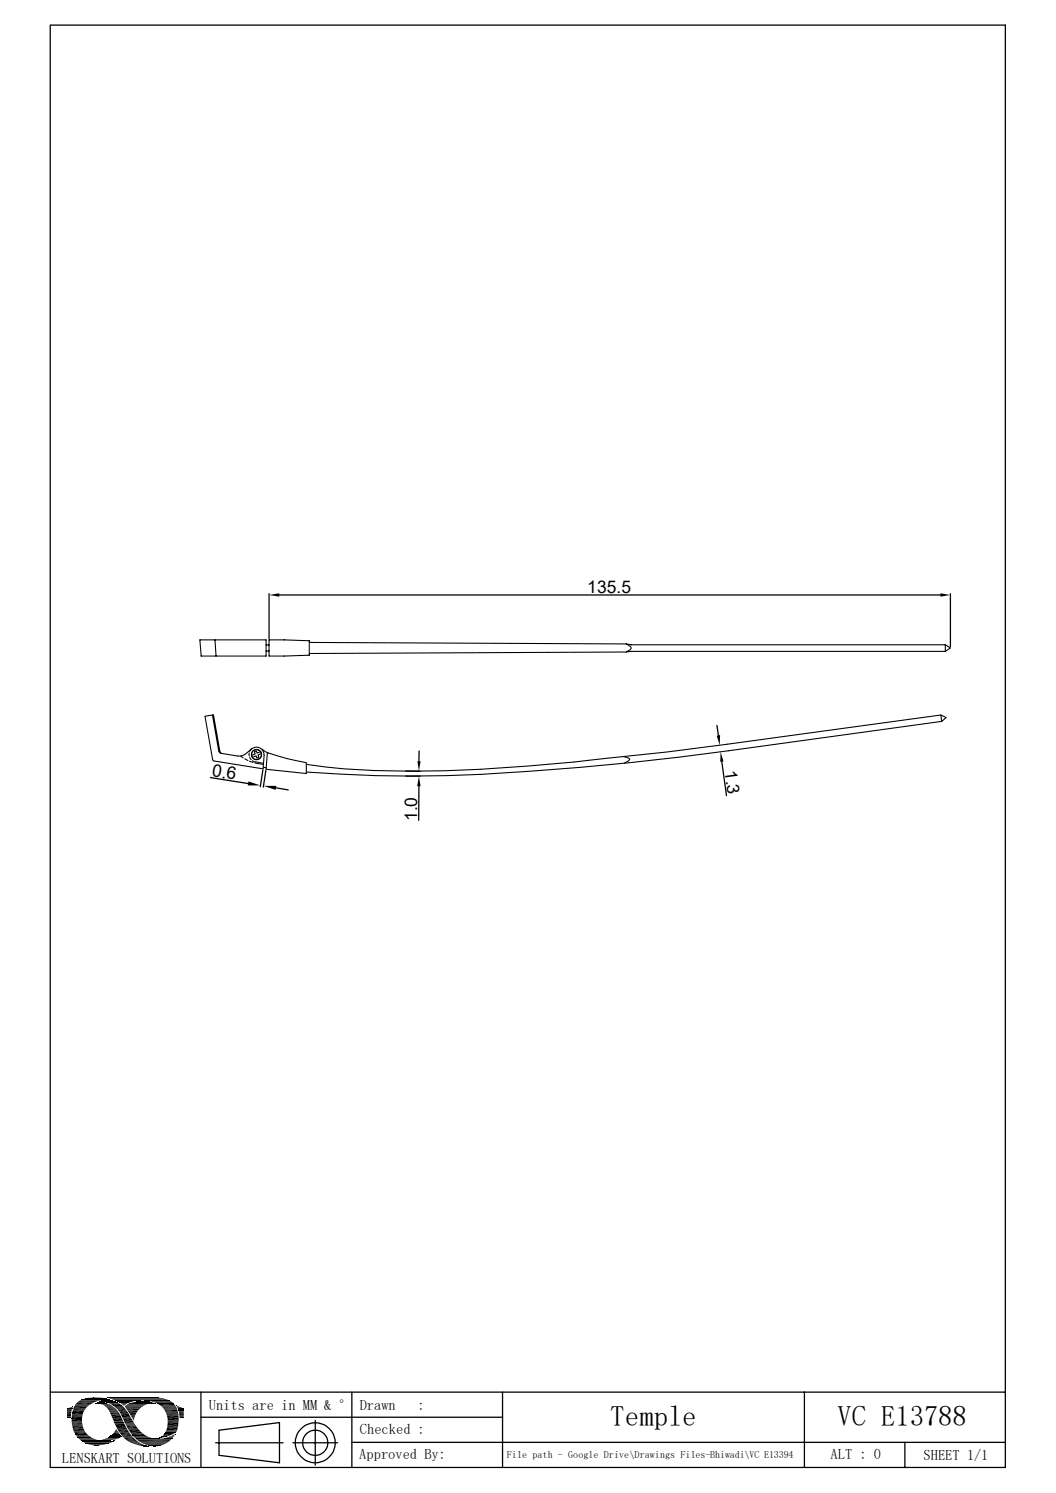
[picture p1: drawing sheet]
<svg xmlns="http://www.w3.org/2000/svg" width="210mm" height="297mm" viewBox="0 0 210 297" stroke-linecap="round" stroke-linejoin="round" font-family="sans-serif">
<g fill="none" stroke="#000" stroke-width=".21">
<path d="M39.8 127.3h13.1v3.2h-12.9zM42.8 127.3l.2 3.2M52.9 129.5h.6M52.9 128.3h.6M53.5 127.3l8 .2v2.8l-8 .2zM61.5 127.8l63 .3M124.5 128.1a1.15 1.15 0 0 1 1 .9l-1 .7 1-.1h62.5M124.5 129.7l-63 .3M124.5 128.1l1 .2h62.5M188 128.3v1.3M188 128.3l1 .6-1 .7M42.2 142.2l-1.4 .3 1.6 8.8 9.9 1.7 .2-2.8"/>
<path d="M42.2 142.2h.3l1.3 7.3 .4 .4M42.2 142.2l1.3 7.3M43.6 149.5l.3 .4 3.4 .5M47.8 150.4l.5 .3M48.7 151l.6 .3M49.6 149.8v.6M49.6 151.4l.7 .3M49.7 150.7l.3 .4M50 149a1.5 1.5 0 0 1 1.7-.2 1.5 1.5 0 0 1 .8 1.4M50 149l-.3 .5M50 149l-1.4 1.1-.8 .3h-.5M50.2 151.3l.9 .3"/>
<path d="M50.6 149.6l.2 .4-.8 .3M50.7 151.8l.7 .1M50.9 149.4l-.3 .2M51 149.4l.1 .4 .8-.3M51.2 151.6l.3 .1M51.6 151.9l.2 .1M51.7 151.7l.3 .1M51.9 152h.2M52 149.9l-.7 .3 .2 .4-.2 .1-.2 .1-.2-.4-.7 .3M52.2 149.1l1.1 .7M52.2 151.8h.2M52.2 152.1h.2"/>
<path d="M52.4 152.7h.6M53.2 149.8l-.3 3.2 8 .9v-2.2a47.2 47.2 0 0 1-7.6-1.9M124 150.5a1.09 1.09 0 0 1 1.2 .6l-1 .7M187.1 142.2l1.1 .5-.9 .8zM187.1 142.2l-42.4 5.8-12.1 1.6-12.2 1.3a358.9 358.9 0 0 1-38.9 2.5 123.9 123.9 0 0 1-20.6-1.3M187.3 143.5l-42.4 5.9a567.8 567.8 0 0 1-56.2 4.9 268.4 268.4 0 0 1-27.8-.7M14.9 279.5h3M15.5 278.8h3.9M32.2 279.9h2.9M14.3 281.7h2.1M14.5 280.4h2.5M15.2 285.7h2.7"/>
<path d="M24 285.4h2.1M24.4 285.9h2.1M24.9 286.4h2.1M25.1 286.6h2.2M25.4 284.2h2.2M33 281.1h2.4M33.4 282.9h2.1"/>
<circle cx="51" cy="150.1" r=".98"/>
<circle cx="51" cy="150.1" r="1.02"/>
</g>
<g fill="none" stroke="#000" stroke-width=".25">
<path d="M10 5h189.9v286.9h-189.9zM53.5 118.1v9M55.5 118.4h131.5M189 118.1v10.6M41.9 154.7l7.4 1.2M52.3 153.2l-.5 3.3M52.9 153.3l-.5 3.3M54.9 156.7l2.4 .4M80.7 153.4h2.9M80.7 154.4h2.9M83.3 156.4v6.8M83.4 149.4l-.1 2"/>
<path d="M142.6 144.3l.3 2M143.6 151.6l.9 6.7M10 276.9h189.9M14.7 279.7h2.9M40 276.9v15M70 276.9v15M99.9 276.9v15M160 276.9v15M14.3 281.5h2.1M14.3 283.3h2.1M14.7 284.9h2.4M15 285.5h2.6"/>
<path d="M24.6 286.1h2.2M24.9 280.1h3.2M25.1 283.8h2.1M25.3 284h2.1M26.1 285.4h2.7M27.2 286.5h6.8M33.1 281.3h2.4M33.4 282.7h2.1M40 281.9h59.9M42.9 287h13.4M43.6 284.5l12-1.5v8l-12-1.5zM58.3 287h8.8"/>
<path d="M62.7 282.6v8.9M70 286.9h129.9M180 286.9v5"/>
<circle cx="62.7" cy="287" r="2.51"/>
<circle cx="62.7" cy="287" r="4"/>
</g>
<g fill="#000">
<path d="M53.5 118.4l2-.4v.7zM187 118l2 .4-2 .3zM49.4 155.4l2.4 .9h-2.5zM52.4 156.3h2.5l-.1 .8zM83.3 154.4l.4 2h-.7zM83 151.4h.7l-.4 2zM142.5 146.3l.7-.1-.1 2.1zM143.3 149.6l.6 1.9-.6 .1zM14.3 279.9h.1zM13.8 280l.5-.1 .1 .1zM14.3 279.9h.1v.1zM18.3 278h1.6z"/>
<path d="M18.7 278h1.2zM19.1 279.1h1.9zM19.2 279.1h1.8zM19.2 279.1h1.7zM19.4 279.1h1.5zM19.5 279.1h1zM19.4 279.1h1.2zM19.5 279.1h1.1zM19.6 279.1h.9zM19.6 279.2l1.9 .1zM19.7 278.8h.2zM19.6 279.1h.8z"/>
<path d="M19.8 279.1h.6zM20 279.3l1.7 .1zM19.8 279.1h.4zM20.1 279l.1 .1zM20.1 279h.1zM20.2 279.4h1.6zM20.4 279.4l1.7 .2h-1.4zM20.4 279.4h1.4l.3 .2zM20.5 278.7h1.8zM20.5 278.7h1.7zM20.6 278.6l1.6 .1zM20.7 279.6l1.7 .1h-1.5z"/>
<path d="M20.7 279.6h1.4l.3 .1zM20.6 278.6h1.4zM20.9 278.6h1.1zM20.9 279.7l1.6 .1zM21 279.8l1.7 .2h-1.4zM21 279.8h1.5l.2 .2zM21.2 278.6h.3zM20.9 278.6h.8zM21.2 278.6h.5zM21.5 278.4h.3zM21.8 279.2h1.9zM22.4 279.6h1.9z"/>
<path d="M22.5 279.6h1.8zM22.5 279.6l1.8 .1zM22.6 279.7l2 .2h-1.7zM22.6 279.7h1.7l.3 .2zM22.9 279.9l1.9 .2h-1.7zM22.9 279.9h1.7l.2 .2zM23.7 279l1.9 .1zM23.8 279.1h1.8zM23.8 279.1h1.6zM24 279.1h1.4zM24 279.1l1.3 .1zM24 279.2l1 .2h-.7z"/>
<path d="M24 279.2h1.3l-.3 .2zM24.3 279.4l.6 .1zM24.3 279.4h.7zM24.4 279.5l.3 .1zM24.4 279.5h.5zM24.6 279.6v.1zM24.6 279.6h.1zM27.5 278.8h2zM27.5 278.8h1.9zM28.2 278.8h1.2zM28.2 278.8h.7zM30.4 279.2h.4z"/>
<path d="M30.4 279.2h.5zM30.7 279.2h.2zM30.9 278h.2zM35.1 279.7h.2zM35.1 279.7l.5 .1zM35.2 279.8l.8 .2h-.7zM35.2 279.8l.8 .2zM35.3 280l1 .1h-1zM35.3 280h.7l.3 .1zM13.3 280.2h1.1zM13.3 280.2l1 .1zM13.3 280.3l1 .1h-1z"/>
<path d="M13.3 280.3h1v.1zM13.3 280.4l.9 .4h-.9zM13.3 280.4h1l-.1 .4zM13.3 280.8h.9zM13.3 280.8l.8 .5h-.8zM13.3 280.8h.9l-.1 .5zM13.3 281.3l.8 .4h-.8zM13.3 281.3h.8v.4zM13.3 281.7h.8zM13.3 281.7l.8 .2h-.8zM13.3 281.7h.8v.2zM13.3 281.9h.8z"/>
<path d="M13.3 281.9l.8 .1zM13.4 280.2h1zM13.7 280.1l.7 .1zM13.7 280.1h.7zM13.8 280h.6zM14.3 282.3l2 .4h-2zM14.3 282.3h2v.4zM18.3 287.4l1.9 .1zM18.3 287.4h1.9zM18.4 287.5h1.1zM18.4 287.5h1.8zM18.9 287.5h.6z"/>
<path d="M19.1 287.5h.4zM20.4 286.4l1.9 .1zM20.4 286.4h2zM20.6 286.5h1.5zM20.6 286.5h1.7zM20.7 286.5h1.1zM20.7 286.5h1.4zM21 286.5h.6zM21 286.5h.8zM21.3 280l1.7 .2h-1.6zM21.3 280h1.4l.3 .2zM21.3 286.5h.3z"/>
<path d="M21.4 286.5h.2zM21.4 280.2l1.8 .3h-1.6zM21.4 280.2h1.6l.2 .3zM21.6 280.5h1.6zM21.6 280.5l1.8 .2h-1.7zM21.6 280.5h1.6l.2 .2zM21.7 280.7l1.8 .1h-1.7zM21.7 280.7h1.7l.1 .1zM21.8 280.8l1.8 .2h-1.7zM21.8 280.8h1.7l.1 .2zM21.9 281l1.8 .1zM21.9 281.1l1.9 .2h-1.8z"/>
<path d="M21.9 281.1h1.8l.1 .2zM21.5 286.7h1.1zM21.9 286.7h.7zM22 281.3l1.8 .1zM22 286.7h.6zM22.1 281.4l1.9 .3h-1.8zM22.1 281.4h1.7l.2 .3zM22.1 285.6l1.9 .1zM22.1 285.6h1.9zM22.2 281.7l2 .5h-1.8zM22.2 281.7h1.8l.2 .5zM22.2 285.5l1.8 .1z"/>
<path d="M22.2 285.5h1.7zM22.2 286.7h.5zM22.3 286.7h.4zM22.4 286.7h.3zM22.4 282.2l2.1 .5h-1.9zM22.4 282.2h1.8l.3 .5zM22.4 285.3h1.4zM22.4 285.3l1.5 .2h-1.7zM22.4 285.3h1.4l.1 .2zM22.6 286.6h.2zM22.6 282.7l1.9 .1zM22.7 282.8l1.9 .1z"/>
<path d="M22.7 282.9l1.9 .1zM22.7 285l1.1 .3h-1.4zM22.7 285h.9l.2 .3zM22.7 283h1.9zM22.7 284.9l.9 .1zM22.8 283l1.9 .2h-1.9zM22.8 283h1.8l.1 .2zM22.8 283.2l2.3 .9h-1.9zM22.8 283.2h1.9l.4 .9zM22.9 284.7l.6 .2h-.8zM22.9 284.7h.5l.1 .2zM22.6 286.6h.3z"/>
<path d="M22.9 284.6l.5 .1h-.5zM22.9 284.6l.5 .1zM23 284.4h.2zM23 284.4l.3 .2h-.4zM23 284.4l.3 .2zM23.1 284.4h.1zM23.1 280.1l1.8 .2h-1.5zM23.1 280.1h1.7l.1 .2zM23.4 280.3l1.8 .4h-1.6zM23.4 280.3h1.5l.3 .4zM23.6 280.7l1.7 .1zM23.7 280.8l1.9 .4h-1.6z"/>
<path d="M23.7 280.8h1.6l.3 .4zM24 281.2l1.6 .1zM24 281.3l2 .7h-1.7zM24 281.3h1.6l.4 .7zM24.3 282l1.8 .2h-1.7zM24.3 282h1.7l.1 .2zM24.4 282.2l2 .5h-1.7zM24.4 282.2h1.7l.3 .5zM24.7 282.7l1.9 .3h-1.8zM24.7 282.7h1.7l.2 .3zM24.8 283l1.9 .2h-1.8zM24.8 283h1.8l.1 .2z"/>
<path d="M24.9 283.2h1.8zM24.9 283.2l1.9 .1zM24.9 283.3h1.9zM25 283.3l1.9 .1zM25 283.4l2 .1h-1.9zM25 283.4h1.9l.1 .1zM25.1 283.5l1.9 .1zM25.4 280.6l2 .1zM25.4 280.7l1.7 .4h-1.4zM25.4 280.7h2l-.3 .4zM25.5 284.4l2.5 .5h-2.1zM25.5 284.4h2.1l.4 .5z"/>
<path d="M25.7 281.1l1.2 .4h-.9zM25.7 281.1h1.4l-.2 .4zM25.8 286.9l2 .1h-1.7zM25.8 286.9h1.7l.3 .1zM26 281.5l.9 .1zM26 281.6l.8 .3h-.6zM26 281.6h.9l-.1 .3zM26.1 287l2 .2h-1.5zM26.1 287h1.7l.3 .2zM26.2 281.9l.5 .2h-.4zM26.2 281.9h.6l-.1 .2zM26.3 282.1l.4 .1h-.3z"/>
<path d="M26.3 282.1h.4v.1zM26.4 282.2l.2 .3zM26.4 282.2h.3l-.1 .3zM26.5 282.5l.1 .1zM26.6 287.2l1.7 .1zM26.8 287.3l1.9 .2h-1.2zM26.8 287.3h1.5l.4 .2zM27.5 287.5h1.3zM27.6 287.5l1.4 .1zM28 287.6h1.1zM28.1 287.6l1.1 .1zM28.2 287.7h1.1z"/>
<path d="M28.5 287.7h.9zM28.6 287.7h.9zM29 287.7h.5zM29.2 287.7h.3zM29.3 287.7h.2zM29.6 287.5l2 .2zM30.2 287.7h1.3zM30.2 287.7h1.4zM30.4 287.7h.9zM30.4 287.7h1.1zM30.5 287.7h.5zM30.5 287.7h.8z"/>
<path d="M30.7 287.7h.3zM31.8 286h.2zM31.8 286h.1zM31.8 286h.4zM31.9 286h.4zM32.1 285.8h.8zM32.1 285.8h.9zM31.9 286l.2-.2 .2 .2zM32.1 285.8h.8l-.6 .2zM32.1 285.8h1zM32.2 285.8h.9zM32.3 286.2h1.9z"/>
<path d="M32.2 285.8l.2-.2 .7 .2zM32.4 285.6h1.3l-.6 .2zM32.5 285.5l1.2 .1zM32.5 285.5h1.3zM32.6 286.1h1.6zM32.7 285.2l1.1 .3h-1.3zM32.7 285.2h1.8l-.7 .3zM32.7 286.1h1.5zM32.7 285.2h1.8zM32.8 285l2 .1zM32.8 285.1l1.7 .1h-1.8zM32.8 285.1h2l-.3 .1z"/>
<path d="M32.8 286.1h1.5zM33.1 286h1.3zM33.2 281.6l2.3 .5h-2.2zM33.2 281.6h2.3v.5zM33.2 284l2 .5h-2.1zM33.2 284h2.1l-.1 .5zM33.2 286h1.2zM33.4 283l2 .5h-2.1zM33.4 283h2.1l-.1 .5zM33.4 285.9h1zM33.6 285.8h.9zM33.7 285.8h.8z"/>
<path d="M33.9 285.7h.6zM34.1 285.7h.5zM34.1 285.7l.3-.2 .2 .2zM34.4 285.5h.3l-.1 .2zM34.4 285.5l.3-.1v.1zM34.7 285.4v.1zM35.3 280.1l1.1 .1zM35.3 280.2h1.2zM35.3 280.2l1.2 .1zM35.4 280.3l1.1 .1h-1.1zM35.4 280.3h1.1v.1zM35.4 280.4h1.1z"/>
<path d="M35.5 280.4l1 .2h-1zM35.5 280.4h1v.2zM35.5 280.6h1zM35.5 280.6l1 .1zM35.6 280.7l.9 .1zM35.6 280.8l.9 .3h-.9zM35.6 280.8h.9v.3zM35.6 281.1h.9zM35.6 281.1l.9 .5h-.8zM35.6 281.1h.9v.5zM35.7 281.6l.8 .2h-.8zM35.7 281.6h.8v.2z"/>
<path d="M35.7 281.8l.8 .2h-.8zM35.7 281.8h.8v.2zM35.7 282h.8zM35.7 282l.8 .1zM35.8 282.1h.7zM35.9 282.1h.6zM36 282.1h.5zM36.4 282.1h.1z"/>
</g>
<g fill="none" stroke="#000" stroke-width=".2">
<path d="M14.7 279.9h2.6M15 279.4h3M15.3 279h3.5M15.7 278.7h3.9M15.9 278.6h4M16 278.6h4.2M16 278.5h4.4M16.2 278.5h4.3M16.4 278.4h5.4M16.5 278.3h5.1M16.7 278.3h4.7M16.9 278.2h4.3"/>
<path d="M17.1 278.2h3.9M17.5 278.1h3M17.6 278.1h2.9M19 279.2h2.1M19.1 279.2h2.2M19.7 278.8h3.2M19.8 278.8h2.9M19.9 278.7h2.7M20.2 278.7h2.2M20.3 278.9h2.7M20.6 279h2.7M21.3 279h2"/>
<path d="M21.3 279.1h2.4M21.3 278h10.3M21.4 278.1h10.5M21.5 278.1h11M21.8 278h7.4M21.8 278.2h10.8M21.8 278.4h-5.6M22 278.3h10.9M22.2 278.3h10.8M22.3 278.4h10.9M22.5 278.4h10.8M22.6 278.5h11"/>
<path d="M22.8 278.6h5.1M22.9 278.6h4.4M23 278.7h4.2M23.2 278.8h3.3M23.5 278.9h2.7M23.5 278.9h2.5M23.7 279h2.1M24.8 279.8h3.7M24.8 279.8h3.5M24.8 279.9h3.4M24.9 279.7h3.8M25 279.6h3.7"/>
<path d="M25.1 279.5h4M25.4 279.4h3.8M25.4 279.3h4.2M25.7 279.2h4.2M26 279.1h4.8M26.2 279h4.4M26.2 279h4.2M26.6 278.9h3.5M26.8 278.9h3.1M27.1 278.8h2.6M28.7 278.6h5M29.3 278.6h4.4"/>
<path d="M29.4 278.7h4.5M30.1 278.8h4M30.4 278.9h3.8M30.7 279h3.7M30.8 279.2h-5M31 279.1h3.5M31.2 279.2h3.3M31.9 279.7h3M32.1 279.8h2.9M14.3 282.3h2M14.3 282.8h2M14.3 283h2"/>
<path d="M14.3 283.1h2M14.3 283.5h2.1M14.4 281h2.2M14.5 280.5h2.3M14.5 284.2h2.1M14.6 284.7h2.3M15 285.3h2.3M15.3 285.8h2.7M15.4 285.9h2.6M15.4 285.9h2.8M15.5 286h2.8M15.6 286.1h3"/>
<path d="M15.7 286.3h3.3M15.9 286.4h3.1M15.9 286.4h3.6M16 286.6h3.9M16.2 286.6h3.7M16.2 286.6h4.2M16.3 286.7h5.2M16.3 286.8h6.3M16.6 286.9h5.8M16.6 286.9h5.7M16.7 287h5.5M16.9 287h5"/>
<path d="M17 287.1h4.8M17.1 287.1h4.6M17.1 287.2h4.5M17.4 287.3h4M17.7 287.3h3.2M17.9 287.4h2.8M20.5 286.3h2.6M20.7 286.2h2.8M21.1 286.2h2.5M21.2 286.1h2.6M21.5 285.9h2.5M21.5 286h2.3"/>
<path d="M21.8 285.8h2.3M21.9 285.7h2.2M22 285.7h2M22 285.6h2M22.9 286.4h-2.7M24.1 285.8h-2.3M25.1 280.2h2.7M25.4 280.6h2M25.4 286.8h2.1M26.1 285.2h2.4M26.3 285.5h2.5M26.3 285.5h2.6"/>
<path d="M26.4 285.6h2.7M26.5 285.7h2.8M26.5 285.8h3.1M26.7 285.9h3.1M26.8 286h3.3M26.8 286.1h3.7M27 286.2h4.1M27.1 286.2l7.1 .1M27.1 286.3h7M27.6 286.7h6.1M27.8 286.9h5.7M27.9 286.9h5.5"/>
<path d="M28 287h5.3M28.2 287.1h5M28.5 287.2h4.4M28.8 287.3h3.9M29 287.5h3.4M29.5 287.5h2.6M29.6 287.6h2.4M31.7 286.2h2.5M32.4 280.1h2.7M32.5 280.2h2.7M32.6 280.3h2.6M32.6 280.4h2.6"/>
<path d="M32.7 280.5h2.6M32.8 285h2.1M32.9 285h2.1M32.9 280.9h2.5M32.9 284.9h2.2M32.9 284.9h2.1M32.9 284.8h2.2M33 284.7h2.1M33 284.6h2.2M33.1 284.5h2.1M33.1 284.6h2.1M33.1 281.5h2.4"/>
<path d="M33.2 283.9h2.2M33.4 282.5h2.1"/>
</g>
<path d="M15.1 279.2h3.5M21.9 279.4h2.3M31.4 279.4h3.4M14.4 284h2.2M14.6 280.1h2.7M23.2 284.2h2.1M25.9 285h2.5M33.3 283.7h2.1" fill="none" stroke="#000" stroke-width=".34"/>
<path d="M14.4 283.7h2.1M14.8 285.2h2.5M23.4 284.5h2.1M23.6 284.8h2.1M23.8 285.1h2.1M24.2 285.6h2.1M25.2 280.4h2.6M32.7 280.6h2.6" fill="none" stroke="#000" stroke-width=".3"/>
<path d="M14.3 282.1h2M14.4 280.8h2.4M33.3 282.3h2.2" fill="none" stroke="#000" stroke-width=".42"/>
<path d="M14.3 281.2h2.3M14.5 284.5h2.3" fill="none" stroke="#000" stroke-width=".38"/>
<g font-size="5.7">
<text x="121.4" y="283.6">Temple</text>
<text x="166.5" y="283.7">VC E13788</text>
</g>
<g font-size="3.5">
<text x="116.8" y="118.1">135.5</text>
<text x="42" y="154.4" transform="rotate(9 42 154.4)">0.6</text>
<text x="144.1" y="153.3" transform="rotate(82 144.1 153.3)">1.3</text>
<text x="83" y="163.4" transform="rotate(-90 83 163.4)">1.0</text>
</g>
<g font-size="2.9">
<text x="41.5" y="280.6">Units are in MM &amp; °</text>
<text x="71.5" y="280.6">Drawn</text>
<text x="83" y="280.6">:</text>
<text x="71.6" y="285.2">Checked :</text>
<text x="12.3" y="291.1">LENSKART SOLUTIONS</text>
<text x="71.5" y="290.1">Approved By:</text>
<text x="165.2" y="290.3">ALT : 0</text>
<text x="183.7" y="290.4">SHEET 1/1</text>
</g>
<text font-size="2" x="100.8" y="290">File path - Google Drive\Drawings Files-Bhiwadi\VC E13394</text>
</svg>
